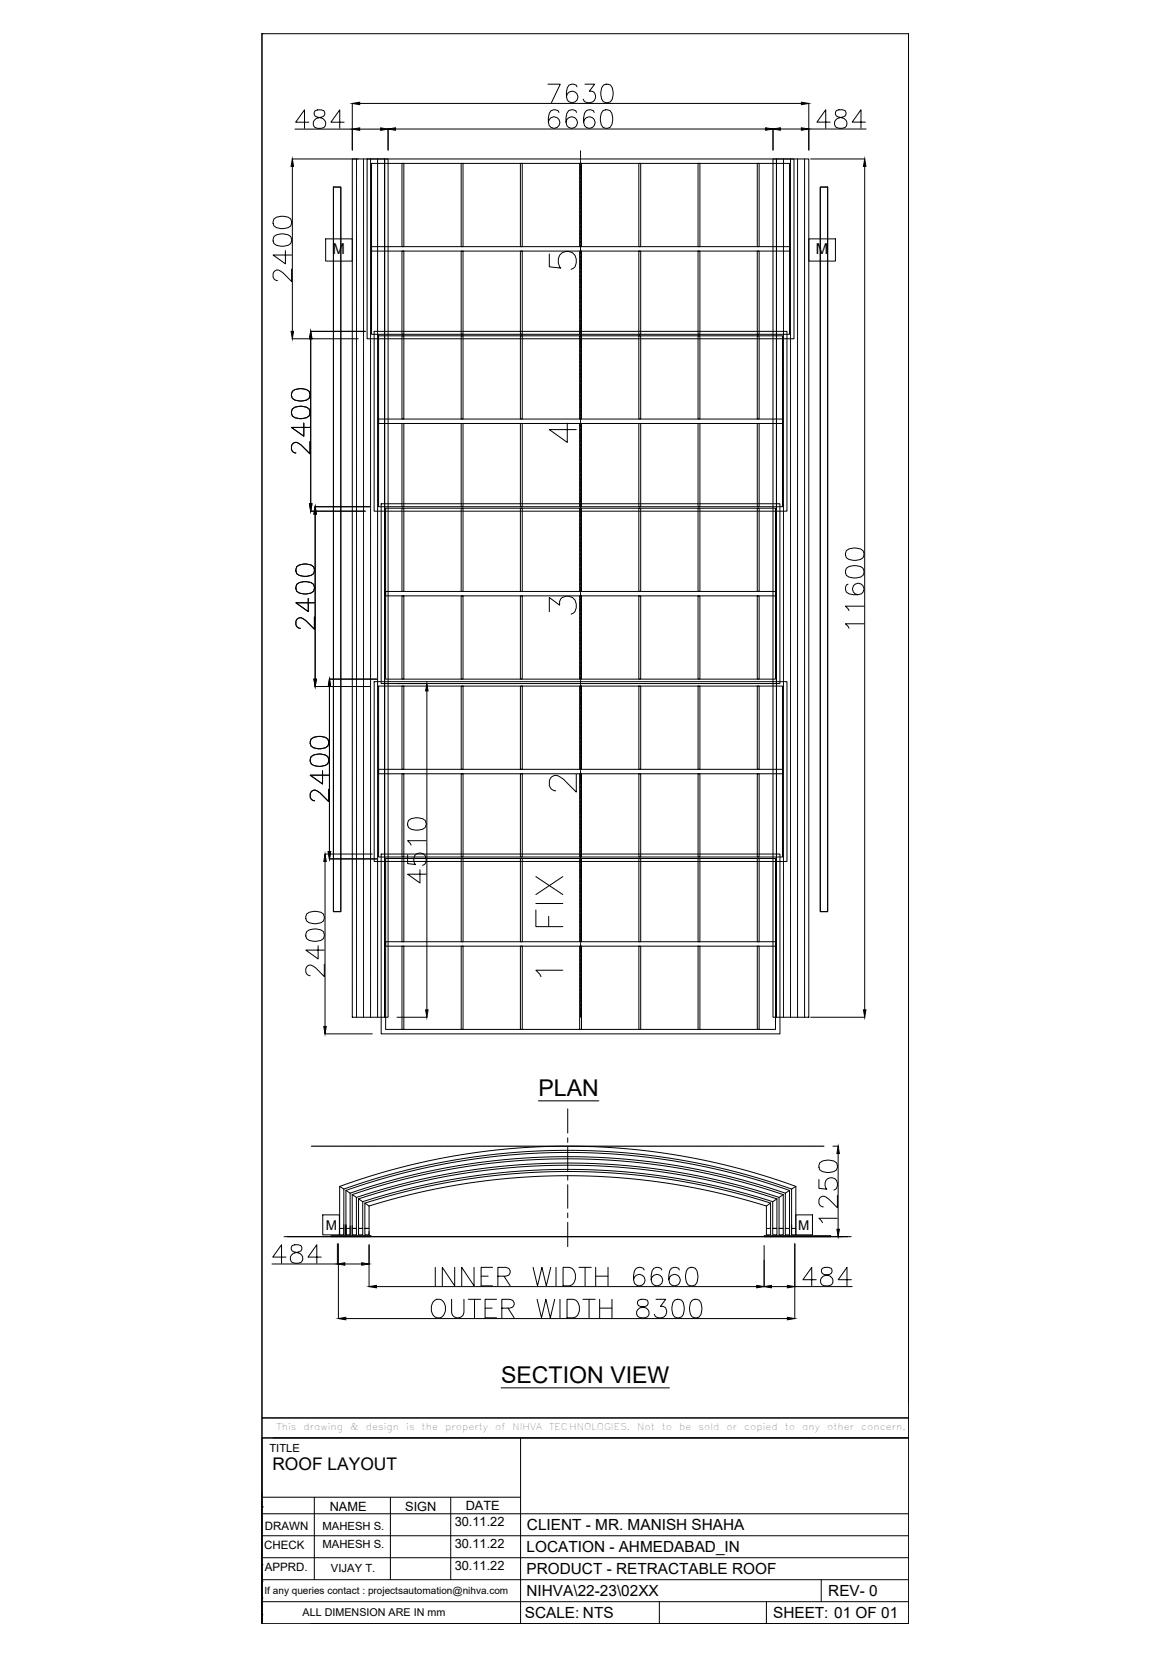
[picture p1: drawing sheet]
<svg xmlns="http://www.w3.org/2000/svg" width="594mm" height="841mm" viewBox="0 0 594 841" stroke-linecap="round" stroke-linejoin="round" font-family="sans-serif">
<!-- layer: 0 -->
<g fill="none" stroke="#000" stroke-width=".51">
<path d="M133 17h.1M133 17h328v703h-328zM133 17v807M461 17h.1M461 17v695M160 56a1.9 1.9 0 0 0 1 3 4 4 0 0 1 4 4 3 3 0 0 1-3 2 3 3 0 0 1-3-3 4 4 0 0 1 4-3 1.9 1.9 0 0 0 1-3h-1zM179 52v24M182 53h225M278 43h6l-4 9M284 57a2.8 2.8 0 0 0-4-1 7 7 0 0 0 0 9 2.9 2.9 0 0 0 4-2 2.9 2.9 0 0 0-2-4 2.9 2.9 0 0 0-4 3M293 57a2.8 2.8 0 0 0-5-1 7 7 0 0 0 0 9 2.9 2.9 0 0 0 5-2 2.9 2.9 0 0 0-2-4 2.9 2.9 0 0 0-4 3M293 44a2.8 2.8 0 0 0-4-1 7 7 0 0 0 0 9 2.9 2.9 0 0 0 4-2 2.9 2.9 0 0 0-2-4 2.9 2.9 0 0 0-4 3"/>
<path d="M297 43h5l-3 3a3 3 0 0 1 3 4 3 3 0 0 1-4 2h-1l-1-2M301 57a2.8 2.8 0 0 0-4-1 7 7 0 0 0 0 9 2.9 2.9 0 0 0 5-2 2.9 2.9 0 0 0-2-4 2.9 2.9 0 0 0-4 3M306 56a3 3 0 0 1 4 2 8 8 0 0 1-1 7 3 3 0 0 1-4-2 8 8 0 0 1 1-7zM306 43a3 3 0 0 1 5 2 8 8 0 0 1-1 7 3 3 0 0 1-5-2 8 8 0 0 1 1-7zM410 52v24M424 56a1.9 1.9 0 0 0 1 3 4 4 0 0 1 5 4 3 3 0 0 1-4 2 3 3 0 0 1-3-3 4 4 0 0 1 5-3 1.9 1.9 0 0 0 1-3h-2zM150 66h29M157 62h-7l4-6v9M175 62h-7l4-6v9M182 66h11M197 65v11M201 65h187"/>
<path d="M392 65v11M396 65h11M410 65h29M421 62h-7l5-6v9M439 62h-7l5-6v9M148 81h34M148 84v84M169 95h4v368h-4zM179 81h18v435h-18zM392 81h18v435h-18zM411 81h28M416 95h4v368h-4z"/>
<path d="M439 84v429M139 111a7 7 0 0 1 8 0 3 3 0 0 1-1 5 8 8 0 0 1-7-1v-2zM139 120a7 7 0 0 1 8 0 3 3 0 0 1-1 5 8 8 0 0 1-7-1v-2zM145 127v7l-6-5h9M148 137v6l-5-5a2.8 2.8 0 0 0-4 0v3v1h2M165 121h14v12h-14zM410 121h14v12h-14zM148 172h34M158 168h27M158 172v84M148 199a7 7 0 0 1 9 0 3 3 0 0 1-2 4 8 8 0 0 1-7-1v-1zM148 208a7 7 0 0 1 9 0 3 3 0 0 1-2 4 8 8 0 0 1-7-1v-1z"/>
<path d="M154 215v6l-6-4h9M157 224v6l-4-4a2.9 2.9 0 0 0-4-1l-1 1v2l1 1 1 1M158 259h27M160 257h28M160 261v84M429 280a7 7 0 0 1 9 0 3 3 0 0 1-1 4 8 8 0 0 1-8-1v-1zM151 297a7 7 0 0 1 8 0 3 3 0 0 1-1 4 8 8 0 0 1-7-1l-1-1zM151 288a7 7 0 0 1 8 0 3 3 0 0 1-1 4 8 8 0 0 1-7-1l-1-1zM429 288a7 7 0 0 1 9 0 3 3 0 0 1-1 5 8 8 0 0 1-8-1v-1zM430 296a2.8 2.8 0 0 0-1 5 7 7 0 0 0 9 0 2.9 2.9 0 0 0-1-5 2.9 2.9 0 0 0-4 2 2.9 2.9 0 0 0 2 4M156 304v6l-6-4h10M160 313v6l-5-4a2.8 2.8 0 0 0-4-1l-1 3 1 1 1 1"/>
<path d="M438 317h-9l2 2M438 308h-9l2 2M160 348h28M167 345h24M167 348v84M201 347h16M217 351v162M158 375a7 7 0 0 1 8 0 3 3 0 0 1-1 5 8 8 0 0 1-7-1l-1-2zM158 384a7 7 0 0 1 8 0 3 3 0 0 1-1 5 8 8 0 0 1-7-1l-1-2zM164 391v7l-7-5h10M167 401v6l-5-5a2.8 2.8 0 0 0-4 0l-1 3 1 1h2M207 416a7 7 0 0 1 9 0 3 3 0 0 1-2 5 8 8 0 0 1-7-1v-1z"/>
<path d="M165 433h24M165 437v84M167 436h24M207 434v4l4 1a3 3 0 0 1 0-5 3 3 0 0 1 5 0 3 3 0 0 1-2 5M216 427h-9l2 2M213 441v7l-6-4h9M156 473a7 7 0 0 1 8 0 3 3 0 0 1-1 4 8 8 0 0 1-7-1l-1-1zM156 464a7 7 0 0 1 8 0 3 3 0 0 1-1 4 8 8 0 0 1-7-1l-1-1zM161 480v7l-6-5h10M165 489v7l-5-5a2.8 2.8 0 0 0-4 0l-1 2 1 2h1M201 516h16M411 516h28"/>
<path d="M165 525h24M273 559h31M415 599v4l4 1a3 3 0 0 1 0-5 3 3 0 0 1 5 0 3 3 0 0 1-1 5M416 590a7 7 0 0 1 8 0 3 3 0 0 1-1 5 8 8 0 0 1-7-1l-1-2zM423 582h2M425 585v39M164 617h8v10h-8zM172 602v21h2v4h-2v-4M172 602l2 2M174 604a338 338 0 0 1 228 0M174 604v23M175 604v19h3v4h-3v-4"/>
<path d="M175 604a338 338 0 0 1 226 0M175 604l3 2M178 606a338 338 0 0 1 220 0M178 606v21M179 606v17h2v-15M179 606a338 338 0 0 1 218 0M179 606l2 2M181 608a338 338 0 0 1 214 0M182 609v14h2v-13M182 609a338 338 0 0 1 212 0M182 609l2 1M184 610a338 338 0 0 1 208 0"/>
<path d="M185 611v12h2v-11M185 611l2 1M187 612a338 338 0 0 1 202 0M389 612v11M391 611a338 338 0 0 0-206 0M391 611v12M391 611l-2 1M394 609v14h-2v-13M394 609l-2 1M397 606v17h-2v-15M397 606l-2 2M398 606v17"/>
<path d="M401 604v19h-3v4h3v-4M401 604l-3 2M402 604v23M404 602v21h-2v4h2v-4M404 617h8v10h-8zM404 602a338 338 0 0 0-232 0M404 602l-2 2M425 618h-10l2 3M425 607v6l-5-4a2.8 2.8 0 0 0-4-1l-1 3 1 1 2 1M145 638h-7l5-6v9M148 632a1.9 1.9 0 0 0 1 3 4 4 0 0 1 5 4 3 3 0 0 1-4 2 3 3 0 0 1-3-3 4 4 0 0 1 5-3 1.9 1.9 0 0 0 1-3h-2zM163 638h-7l5-6v9"/>
<path d="M168 627h20v1h-20zM171 631v11h-33M172 631v38M175 622v5v-5M179 623h2v4h-2zM179 622v5M182 623h2v4h-2zM185 623h2v4h-2zM187 625v2M187 632v21M388 627h33v1h-33zM388 632v21"/>
<path d="M389 623h2v4h-2zM392 623h2v4h-2zM395 623h2v4h-2zM401 622v5v-5M403 631v38M425 628h2M175 642h8M191 653h193M221 643v10M229 659v7a3 3 0 0 0 3 3 3 3 0 0 0 3-3v-7M231 643v10l-7-10v10M238 659h6"/>
<path d="M241 643v10l-7-10v10M241 659v10M244 648h4M250 643h-6v10h6M252 659h-6v10h6M253 648l5-1a2.2 2.2 0 0 0 0-3l-5-1v10M256 648l3 5M270 643l3 10 2-10 2 10 2-10M272 659l3 10 2-10 2 10 2-10M282 643v10M284 659v10M286 643h3a5 5 0 0 1 3 5 5 5 0 0 1-3 5h-3z"/>
<path d="M288 659h3a5 5 0 0 1 3 5 5 5 0 0 1-3 5h-3zM294 643h6M296 659h6M297 643v10M299 659v10M302 648h6M302 643v10M304 659v10M308 643v10M310 659v10M324 660a1.9 1.9 0 0 0 1 3 4 4 0 0 1 4 4 3 3 0 0 1-3 2 3 3 0 0 1-3-3 4 4 0 0 1 4-3 1.9 1.9 0 0 0 1-3l-1-1zM327 645a2.8 2.8 0 0 0-4-1 7 7 0 0 0 0 8 2.9 2.9 0 0 0 4-1 2.9 2.9 0 0 0-2-4 2.9 2.9 0 0 0-4 3"/>
<path d="M333 659h5l-3 4a3 3 0 0 1 3 4 3 3 0 0 1-4 2l-1-1-1-1M336 645a2.8 2.8 0 0 0-4-1 7 7 0 0 0 0 8 2.9 2.9 0 0 0 4-1 2.9 2.9 0 0 0-2-4 2.9 2.9 0 0 0-4 3M342 660a3 3 0 0 1 5 1 8 8 0 0 1-1 7 3 3 0 0 1-5-1 8 8 0 0 1 1-7zM345 645a2.7 2.7 0 0 0-3-2 2.7 2.7 0 0 0-2 2 7 7 0 0 0 1 7 2.9 2.9 0 0 0 4-1 2.9 2.9 0 0 0-2-4 2.9 2.9 0 0 0-4 3M349 644a3 3 0 0 1 5 1 8 8 0 0 1-1 7 3 3 0 0 1-5-1 8 8 0 0 1 1-7zM351 660a3 3 0 0 1 5 1 8 8 0 0 1-1 7 3 3 0 0 1-5-1 8 8 0 0 1 1-7zM391 653h8M403 653h29M414 650h-7l5-7v10M417 644a1.9 1.9 0 0 0 1 3 4 4 0 0 1 5 4 3 3 0 0 1-4 2 3 3 0 0 1-3-3 4 4 0 0 1 5-3 1.9 1.9 0 0 0 1-3l-2-1zM432 650h-7l5-7v10M175 669h224"/>
<path d="M220 661a3 3 0 0 1 4-1 3 3 0 0 1 2 3 4 4 0 0 1-1 5 4 4 0 0 1-4 0 6 6 0 0 1-1-7zM246 664h4M255 664h5a2.2 2.2 0 0 0 0-4l-5-1v10M258 664l3 5M304 664h6M133 720h328v10h-328zM254 704h86M461 712h.1M133 730h328v94h-328zM138 730h323M264 730v94M133 760h131"/>
<path d="M159 760v42M198 760v42M229 760v42M133 765h.1M133 779h328M133 768h328M133 794h.1M133 791h328M133 820h.1M133 811h.1M133 803h.1M133 802h328"/>
<path d="M133 813h328M335 813v11M389 813v11M417 802v11M158 824h303"/>
</g>
<!-- layer: border -->
<path d="M181 81v435M184 81v435M188 81v435M192 81v435M195 81v435M394 81v435M397 81v435M401 81v435M405 81v435M408 81v435" fill="none" stroke="#000" stroke-width=".51"/>
<!-- layer: Segment support -->
<g fill="none" stroke="#000" stroke-width=".51">
<path d="M186 81h217v91h-217zM188 83h213v87h-213zM188 125h213v2h-213zM190 168h209v91h-209zM192 170h205v87h-205zM192 213h205v2h-205zM193 256h203v91h-203zM196 258h197v87h-197zM196 300h197v2h-197zM190 346h209v91h-209zM192 348h205v87h-205zM192 390h205v3h-205z"/>
<path d="M193 433h203v92h-203zM196 436h197v86h-197zM196 478h197v2h-197z"/>
</g>
<!-- layer: Bas -->
<g fill="none" stroke="#000" stroke-width=".51">
<path d="M204 83h1v42h-1zM234 83h1v42h-1zM264 83h1v42h-1zM294 83h1v42h-1zM324 83h1v42h-1zM354 83h1v42h-1zM384 83h1v42h-1zM204 127h1v43h-1zM234 127h1v43h-1zM264 127h1v43h-1zM294 127h1v43h-1zM324 127h1v43h-1z"/>
<path d="M354 127h1v43h-1zM384 127h1v43h-1zM204 170h1v43h-1zM234 170h1v43h-1zM264 170h1v43h-1zM294 170h1v43h-1zM324 170h1v43h-1zM354 170h1v43h-1zM384 170h1v43h-1zM204 215h1v42h-1zM234 215h1v42h-1zM264 215h1v42h-1z"/>
<path d="M294 215h1v42h-1zM324 215h1v42h-1zM354 215h1v42h-1zM384 215h1v42h-1zM204 258h1v42h-1zM234 258h1v42h-1zM264 258h1v42h-1zM294 258h1v42h-1zM324 258h1v42h-1zM354 258h1v42h-1zM384 258h1v42h-1zM204 302h1v43h-1z"/>
<path d="M234 302h1v43h-1zM264 302h1v43h-1zM294 302h1v43h-1zM324 302h1v43h-1zM354 302h1v43h-1zM384 302h1v43h-1zM204 348h1v42h-1zM234 348h1v42h-1zM264 348h1v42h-1zM294 348h1v42h-1zM324 348h1v42h-1zM354 348h1v42h-1z"/>
<path d="M384 348h1v42h-1zM204 393h1v42h-1zM234 393h1v42h-1zM264 393h1v42h-1zM294 393h1v42h-1zM324 393h1v42h-1zM354 393h1v42h-1zM384 393h1v42h-1zM204 436h1v42h-1zM234 436h1v42h-1zM264 436h1v42h-1zM294 436h1v42h-1z"/>
<path d="M324 436h1v42h-1zM354 436h1v42h-1zM384 436h1v42h-1zM204 480h1v42h-1zM234 480h1v42h-1zM264 480h1v42h-1zM294 480h1v42h-1zM324 480h1v42h-1zM354 480h1v42h-1zM384 480h1v42h-1z"/>
</g>
<!-- layer: 0 -->
<g fill="#000" stroke="#000" stroke-width=".51">
<path d="M179 53l3-1v1zM407 52l3 1h-3zM179 66l3-1v1zM193 65l4 1h-4zM197 65h4v1zM388 65h4l-4 1zM392 65h4v1zM407 65h3l-3 1zM148 81l1 3h-1zM439 81v3h-1zM148 168h1l-1 4zM158 168v4h-1z"/>
<path d="M157 256h1v3zM160 257l1 4h-2zM159 345h2l-1 3zM167 345l1 3h-1zM217 347v4h-1zM165 433l1 4h-2zM167 432h1l-1 4zM216 513h1v3zM438 513h1v3zM164 521h2l-1 4zM425 582l1 3h-1zM425 624h1l-1 4z"/>
<path d="M171 642l4-1v1zM183 641l4 1h-4zM187 653l4-1v2zM384 652l4 1-4 1zM388 653l3-1v2zM399 652l4 1-4 1zM172 669h3v1zM399 669h4l-4 1z"/>
</g>
<!-- layer: OSY -->
<g fill="none" stroke="#000" stroke-width=".51">
<path d="M295 77v1M295 78h.1M295 78v2M295 80h.1M295 80v1M295 82h.1M295 82v1M295 84h.1M295 84v1M295 85v1M295 86v1M295 87v1"/>
<path d="M295 88v1M295 89v1M295 90v1M295 91h.1M295 92v1M295 93h.1M295 94v1M295 95h.1M295 96v1M295 97h.1M295 97v2M295 99h.1"/>
<path d="M295 99v2M295 101h.1M295 101v1M295 103h.1M295 103v1M295 105h.1M295 105v1M295 106v1M295 107v1M295 108v1M295 109v1M295 110v1"/>
<path d="M295 111v1M295 112h.1M295 113v1M295 114h.1M295 115v1M295 116h.1M295 117v1M295 118h.1M295 118v2M295 120h.1M295 120v2M295 143h.1"/>
<path d="M295 143v1M295 145h.1M295 145v1M295 147h.1M295 147v1M295 148v1M295 149v1M295 150v1M295 151v1M295 152v1M295 153v1M295 154h.1"/>
<path d="M295 155v1M295 156h.1M295 157v1M295 158h.1M295 158v2M295 160h.1M295 160v2M295 162h.1M295 162v1M295 164h.1M295 164v1M295 166h.1"/>
<path d="M295 166v1M295 168h.1M295 168v1M295 169v1M295 170v1M295 171v1M295 172v1M295 173h.1M295 174v1M295 175h.1M295 176v1M295 177h.1"/>
<path d="M295 178v1M295 179h.1M295 179v2M295 181h.1M295 181v2M295 183h.1M295 183v1M295 185h.1M295 185v1M295 187h.1M295 187v1M295 189h.1"/>
<path d="M295 189v1M295 190v1M295 191v1M295 192v1M295 193v1M295 194h.1M295 195v1M295 196h.1M295 197v1M295 198h.1M295 199v1M295 200h.1"/>
<path d="M295 200v2M295 202h.1M295 202v2M295 204h.1M295 204v1M295 206h.1M295 206v1M295 208h.1M295 208v1M295 231v1M295 232v1M295 233v1"/>
<path d="M295 234v1M295 235v1M295 236h.1M295 237v1M295 238h.1M295 239v1M295 240h.1M295 241v1M295 242h.1M295 242v2M295 244h.1M295 244v2"/>
<path d="M295 246h.1M295 246v1M295 248h.1M295 248v1M295 250h.1M295 250v1M295 251v1M295 252v1M295 253v1M295 254v1M295 255v1M295 256v1"/>
<path d="M295 257h.1M295 258v1M295 259h.1M295 260v1M295 261h.1M295 261v2M295 263h.1M295 263v2M295 265h.1M295 265v1M295 267h.1M295 267v1"/>
<path d="M295 269h.1M295 269v1M295 271h.1M295 271v1M295 272v1M295 273v1M295 274v1M295 275v1M295 276v1M295 277v1M295 278h.1M295 279v1"/>
<path d="M295 280h.1M295 281v1M295 282h.1M295 282v2M295 284h.1M295 284v2M295 286h.1M295 286v1M295 288h.1M295 288v1M295 290h.1M295 290v1"/>
<path d="M295 292h.1M295 292v1M295 293v1M295 294v1M295 295v1M295 296v1M295 317v1M295 318h.1M295 319v1M295 320h.1M295 321v1M295 322h.1"/>
<path d="M295 323v1M295 324h.1M295 324v2M295 326h.1M295 326v2M295 328h.1M295 328v1M295 330h.1M295 330v1M295 332h.1M295 332v1M295 334h.1"/>
<path d="M295 334v1M295 335v1M295 336v1M295 337v1M295 338v1M295 339h.1M295 340v1M295 341h.1M295 342v1M295 343h.1M295 344v1M295 345h.1"/>
<path d="M295 345v2M295 347h.1M295 347v2M295 349h.1M295 349v1M295 351h.1M295 351v1M295 353h.1M295 353v1M295 354v1M295 355v1M295 356v1"/>
<path d="M295 357v1M295 358v1M295 359v1M295 360h.1M295 361v1M295 362h.1M295 363v1M295 364h.1M295 365v1M295 366h.1M295 366v2M295 368h.1"/>
<path d="M295 368v2M295 370h.1M295 370v1M295 372h.1M295 372v1M295 374h.1M295 374v1M295 375v1M295 376v1M295 377v1M295 378v1M295 379v1"/>
<path d="M295 380v1M295 381h.1M295 382v1M295 383h.1M295 384v1M295 385h.1M295 385v2M295 387h.1M295 408v2M295 410h.1M295 410v1M295 412h.1"/>
<path d="M295 412v1M295 414h.1M295 414v1M295 416h.1M295 416v1M295 417v1M295 418v1M295 419v1M295 420v1M295 421v1M295 422v1M295 423h.1"/>
<path d="M295 424v1M295 425h.1M295 426v1M295 427h.1M295 427v2M295 429h.1M295 429v2M295 431h.1M295 431v1M295 433h.1M295 433v1M295 435h.1"/>
<path d="M295 435v1M295 437h.1M295 437v1M295 438v1M295 439v1M295 440v1M295 441v1M295 442h.1M295 443v1M295 444h.1M295 445v1M295 446h.1"/>
<path d="M295 447v1M295 448h.1M295 448v2M295 450h.1M295 450v2M295 452h.1M295 452v1M295 454h.1M295 454v1M295 456h.1M295 456v1M295 458h.1"/>
<path d="M295 458v1M295 459v1M295 460v1M295 461v1M295 462v1M295 463h.1M295 464v1M295 465h.1M295 466v1M295 467h.1M295 468v1M295 469h.1"/>
<path d="M295 469v2M295 471h.1M295 471v2M295 473h.1M295 473v1M295 475h.1M295 475v1M295 477h.1M295 477v1M295 479h.1M295 479v1M295 480v1"/>
<path d="M295 481v1M295 482v1M295 483v1M295 484h.1M295 485v1M295 486h.1M295 487v1M295 488h.1M295 489v1M295 490h.1M295 490v2M295 492h.1"/>
<path d="M295 492v2M295 494h.1M295 494v1M295 496h.1M295 496v1M295 498h.1M295 498v1M295 499v1M295 500v1M295 501v1M295 502v1M295 503v1"/>
<path d="M295 504v1M295 505h.1M295 506v1M295 507h.1M295 508v1M295 509h.1M295 509v2M295 511h.1M295 511v2M295 513h.1M295 513v2M295 515h.1"/>
<path d="M295 515v1M288 563v12M288 578v2M288 582v12M288 597v2M288 601v12M288 616v2M288 620v13"/>
</g>
<!-- layer: HIDDEN -->
<path d="M158 582h260M146 628h284" fill="none" stroke="#000" stroke-width=".51"/>
<!-- layer: FASTNERS -->
<path d="M144 628h288" fill="none" stroke="#000" stroke-width=".51"/>
<text font-size="19.8" x="286" y="497" transform="rotate(-90 286 497)">1 FIX</text>
<text font-size="15" x="277" y="226">4</text>
<g font-size="14.1">
<text x="277" y="138">5</text>
<text x="277" y="313">3</text>
<text x="278" y="403">2</text>
</g>
<g font-size="11.7">
<text x="273" y="556">PLAN</text>
<text x="254" y="702">SECTION VIEW</text>
</g>
<text font-size="8.8" x="138" y="746">ROOF LAYOUT</text>
<g font-size="7.8">
<text x="267" y="777">CLIENT - MR. MANISH SHAHA</text>
<text x="267" y="788">LOCATION - AHMEDABAD_IN</text>
<text x="267" y="799">PRODUCT - RETRACTABLE ROOF</text>
<text x="420" y="810">REV- 0</text>
<text x="267" y="810">NIHVA\22-23\02XX</text>
<text x="266" y="821">SCALE: NTS</text>
<text x="392" y="821">SHEET: 01 OF 01</text>
</g>
<g font-size="7.6">
<text x="169" y="129">M</text>
<text x="414" y="129">M</text>
</g>
<g font-size="6.9">
<text x="165" y="624">M</text>
<text x="405" y="624">M</text>
<text x="3" y="720">R FOR PROPER FASTENING OF ROOF.</text>
</g>
<g font-size="6.5">
<text x="167" y="767">NAME</text>
<text x="206" y="767">SIGN</text>
<text x="236" y="767">DATE</text>
<text x="231" y="775">30.11.22</text>
<text x="231" y="786">30.11.22</text>
<text x="231" y="797">30.11.22</text>
</g>
<g font-size="5.8">
<text x="134" y="776">DRAWN</text>
<text x="134" y="786">CHECK</text>
<text x="134" y="797">APPRD.</text>
</g>
<g font-size="5.7">
<text x="137" y="737">TITLE</text>
<text x="164" y="776">MAHESH S.</text>
<text x="164" y="785">MAHESH S.</text>
<text x="168" y="798">VIJAY T.</text>
</g>
<text font-size="5.5" x="154" y="820">ALL DIMENSION ARE IN mm</text>
<text font-size="5.1" x="134" y="809">If any queries contact : projectsautomation@nihva.com</text>
<g font-size="4.7">
<text x="140" y="726">This</text>
<text x="154" y="726">drawing</text>
<text x="178" y="726">&amp;</text>
<text x="186" y="726">design</text>
<text x="206" y="726">is</text>
<text x="214" y="726">the</text>
<text x="226" y="726">property</text>
<text x="251" y="726">of</text>
<text x="260" y="726">NIHVA</text>
<text x="279" y="726">TECHNOLOGIES.</text>
<text x="323" y="726">Not</text>
<text x="336" y="726">to</text>
<text x="345" y="726">be</text>
<text x="354" y="726">sold</text>
<text x="369" y="726">or</text>
<text x="378" y="726">copied</text>
<text x="398" y="726">to</text>
<text x="407" y="726">any</text>
<text x="420" y="726">other</text>
<text x="437" y="726">concern.</text>
</g>
</svg>
